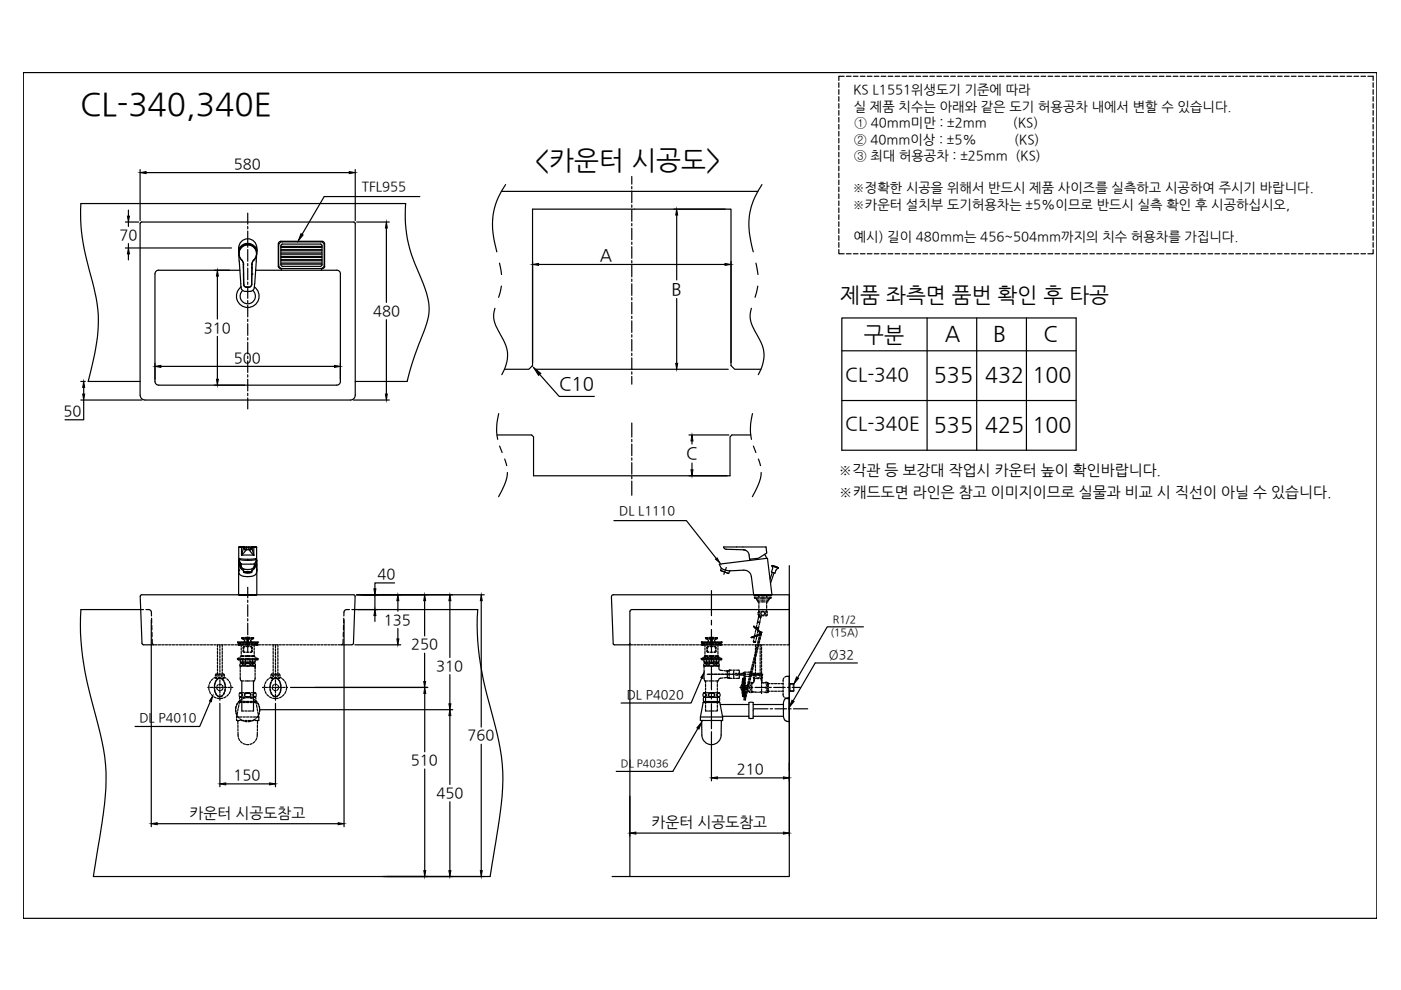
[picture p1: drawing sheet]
<svg xmlns="http://www.w3.org/2000/svg" width="297mm" height="210mm" viewBox="0 0 297 210" stroke-linecap="round" stroke-linejoin="round" font-family="sans-serif">
<!-- layer: CENTER -->
<path d="M150.8 125.2v5.3M150.8 131.5v1M150.8 133.5v4.9M150.8 139.4v1M150.8 141.3v5M150.8 147.2v1M150.8 149.2v5.3" fill="none" stroke="#000" stroke-width=".25"/>
<!-- layer: 6 -->
<g fill="none" stroke="#000" stroke-width=".25">
<path d="M46.1 136.7v.4M46.1 137.4v.5M46.1 138.1v.5M46.1 138.8v.5M46.1 139.6v.5M46.6 136.7v.6M46.6 137.6v.4M46.6 138.3v.5M46.6 139v.5M46.6 139.8v.5M47.1 136.7v.4M47.1 137.4v.5"/>
<path d="M47.1 138.1v.5M47.1 138.8v.5M47.1 139.6v.5M57.9 136.7v.4M57.9 137.4v.5M57.9 138.1v.5M57.9 138.8v.5M57.9 139.6v.5M58.4 136.7v.6M58.4 137.6v.4M58.4 138.3v.5M58.4 139v.5"/>
<path d="M58.4 139.8v.5M58.9 136.7v.4M58.9 137.4v.5M58.9 138.1v.5M58.9 138.8v.5M58.9 139.6v.5M160.2 136.7v.4M160.2 137.4v.5M160.2 138.1v.5M160.2 138.8v.5M160.2 139.6v.5M161.2 136.7v.4"/>
<path d="M161.2 137.4v.5M161.2 138.1v.5M161.2 138.8v.5M161.2 139.6v.5M161.5 136.7v.3M161.5 137.2v.5M161.5 138v.5M161.5 138.7v.5M161.5 139.4v.5M44.1 145.8h.3M44.3 145.9l.1 .5M44.3 145.2v.5"/>
<path d="M44.4 146.6l.2 .4M44.6 144.5l-.2 .4M44.6 145.8h.5M44.8 147.3l.4 .3M45.1 144l-.3 .3M45.3 147.7l.5 .3M45.3 145.8h.6M45.4 145.6l.1 .5M45.5 146.3l.1 .5M45.5 146.1l.1 .5M45.5 145.4v.5M45.5 144.9v.5"/>
<path d="M45.6 143.5l.2 .4h.4M45.7 143.6l-.4 .2M45.7 146.8l.2 .4M45.7 147l.3 .4M45.7 144.7l-.1 .4M45.7 143l.3 .3M45.8 144.3l-.2 .4M45.9 145.8l.2 .4M46 143.5l-.3 .2M46 148l.5 .1M46.1 147.4l.4 .3M46.1 145.8h.5"/>
<path d="M46.1 144l-.3 .4M46.1 140.3v.5M46.1 141.1v.4M46.1 141.8v.5M46.1 142.5v.4M46.2 147.6l.4 .1M46.3 145.2l-.3 .3M46.3 146.3l.4 .1M46.3 143.6l.5 .1M46.3 143.9h.6M46.4 143.8l-.4 .3M46.5 145.1l.5 .1"/>
<path d="M46.6 143l-.4 .4M46.6 143.7l.5 .2M46.6 140.5v.5M46.6 141.2v.5M46.6 142v.5M46.6 142.7v.5M46.6 143.5v.5M46.6 144.2v.5M46.6 144.9v.5M46.6 145.7v.5M46.6 146.4v.5M46.6 147.2v.4"/>
<path d="M46.6 147.9v.6M46.7 142.9h-.9l-.2 .4M46.8 143.1l.2 .2v.2M46.8 145.8h.5M46.9 142.9h.5l.2 .4M47.1 144l.3 .4M47.1 145.3l.2 .5M47.1 140.3v.5M47.1 141.1v.4M47.1 141.8v.5M47.1 142.5v.4M47.2 147.4l-.5 .3"/>
<path d="M47.2 143.5l.3 .2M47.2 148l-.5 .1M47.3 144.1l.2 .4M47.3 147.4l-.5 .3M47.3 146l-.3 .3M47.5 143l-.3 .3M47.5 144.7l.2 .4M47.5 146.8l-.2 .4M47.6 143.6l.3 .2M47.6 145.8h.5M47.6 143.5l-.2 .4h-.4M47.6 146.8l-.2 .5"/>
<path d="M47.6 144.7l.2 .5M47.7 145.4v.5M47.7 146.1l-.1 .5M47.8 145.4v.5M47.8 146.1l-.1 .5M47.9 147.7l-.4 .3M48.1 143.9l.4 .4M48.3 145.8h.5M48.4 147.2l-.3 .4M48.6 144.5l.2 .4M48.8 146.6l-.2 .4M48.9 145.2l.1 .4"/>
<path d="M49 145.9l-.1 .5M49.1 145.8h.3M55.7 145.8h.3M56.1 145.9v.5M56.1 145.2v.5M56.2 146.6l.2 .4M56.2 145.8h.5M56.4 144.5l-.2 .4M56.6 147.3l.3 .3M56.9 144l-.3 .3M57 145.8h.5M57.1 147.7l.5 .3"/>
<path d="M57.2 145.4v.5M57.2 146.1l.1 .5M57.3 146.1l.1 .5M57.3 145.4v.5M57.4 144.7l-.1 .5M57.4 146.8l.2 .5M57.4 143.5l.2 .4h.4M57.5 143.6l-.4 .2M57.5 146.8l.2 .4M57.5 144.7l-.1 .4M57.5 143l.3 .3M57.8 144.1l-.3 .4"/>
<path d="M57.8 147.4l.4 .3M57.8 143.5l-.3 .2M57.8 148l.5 .1M57.9 147.4l.4 .3M57.9 144l-.3 .4M57.9 140.3v.5M57.9 141.1v.4M57.9 141.8v.5M57.9 142.5v.4M58.1 145.2l-.3 .3M58.1 146.3l.4 .1M58.1 143.9h.6"/>
<path d="M58.1 142.9h-.5l-.2 .4M58.2 145.8h-.5l.2 .4M58.2 143.1l-.2 .2v.2M58.3 145.1l.4 .1M58.4 142.9h.8l.2 .4M58.4 143.7l-.4 .2M58.4 140.5v.5M58.4 141.2v.5M58.4 142v.5M58.4 142.7v.5M58.4 143.5v.5M58.4 144.2v.5"/>
<path d="M58.4 144.9v.5M58.4 145.7v.5M58.4 146.4v.5M58.4 147.2v.4M58.4 147.9v.6M58.4 145.8h.5M58.5 143l.3 .4M58.6 143.8l.4 .3M58.7 143.6l-.5 .1M58.9 147.6l-.5 .1M58.9 144l.3 .4M58.9 145.3l.2 .5"/>
<path d="M58.9 140.3v.5M58.9 141.1v.4M58.9 141.8v.5M58.9 142.5v.4M59 147.4l-.5 .3M59 148l-.5 .1M59 143.5l.3 .2M59 146l-.3 .3M59.2 145.8h.5M59.2 144.3l.2 .4M59.3 143l-.3 .3M59.3 147l-.3 .4"/>
<path d="M59.3 144.7l.2 .4M59.3 146.8l-.2 .4M59.4 143.6l.3 .2M59.4 143.5l-.2 .4h-.4M59.5 144.9l.1 .5M59.5 146.1l-.1 .5M59.5 145.4v.5M59.5 146.3l-.1 .5M59.6 145.6v.5M59.7 147.7l-.4 .3M59.9 143.9l.3 .4M59.9 145.8h.5"/>
<path d="M60.2 147.2l-.3 .4M60.4 144.5l.2 .4M60.6 146.6l-.2 .4M60.6 145.8h.4M60.7 145.2l.1 .4M60.8 145.9l-.1 .5M156.9 145.8h1.7M157.3 145.9v.5M157.3 145.1a1.1 1.1 0 0 0 0 1.3M157.3 145.1v.5M157.3 146.6l.1 .5M157.4 144.4l-.1 .5"/>
<path d="M157.4 147.4v.2M157.4 147.6h.1M157.4 147.6l.2 .1M157.5 143.9v.4M157.5 144.6v.5M157.5 145.3v.9M157.5 146.5v.4M157.5 147.2v.4M157.6 143.8v.5M157.6 144.5v.5M157.6 145.3v.9M157.6 146.5v.5"/>
<path d="M157.6 147.2v.5M157.6 147.7h.1M157.6 143.8l-.2 .1v.2M157.6 144.5h.3v.5h-.3zM157.6 145.2h.3v1.1M157.6 146.5h.3v.5h-.3zM157.6 147.6h.3M157.6 147.7h.3M157.6 147.4h.3M157.6 147.5h.3M157.6 147.2h.3M157.6 146.8h.3"/>
<path d="M157.6 146.9h.3M157.6 147.1h.3M157.6 147.3h.3M157.6 146.7h.3M157.6 144.8h.3M157.6 146.3h.3M157.6 146.4h.3M157.6 146.6h.3M157.6 145.8h.3M157.6 145.9h.3M157.6 146h.3M157.6 146.1h.3"/>
<path d="M157.6 146.2h.3M157.6 145.7h.3M157.6 145.4h.3M157.6 145.6h.3M157.6 145.5h.3M157.6 145.2h.3M157.6 145.1h.3M157.6 144.9h.3M157.6 144.7h.3M157.6 144.6h.3M157.6 144.5h.3M157.6 144.2h.3"/>
<path d="M157.6 144.1h.3M157.6 144h.3M157.6 144.4h.3M157.6 143.8h.3M157.6 143.9h.3M157.9 143.8h.1M157.9 147.7h.1M157.9 143.8l.1-.1v.6M157.9 143.8v.5h-.3v-.5M157.9 147.2v.5M157.9 145.3h-.3v.9M158 147.3v.5l-.4-.1"/>
<path d="M158 144.5v.5M158 145.3v1M158 146.5v.5M158 145.4h.4M158.4 146.1l.6 .7M158.4 145.9v.2h-.4M158.4 145.4v.2M158.9 144.7l.1 .4M158.9 145.6l.1 .4M159 144.7l-.6 .7M159 146.4l-.1 .4M159 145.4h.2l.1 .2"/>
<path d="M159.1 145.8h.5M159.2 144.7l.2 .1v.5M159.2 146.5l.1 .3M159.3 144.7l-.1 .3M159.3 145.8l-.2 .4M159.4 145.5v.5M159.4 146.2v.5M159.4 146.6h.1M159.4 144.9h.1M159.4 144.8h.1M159.5 146.7h.1M159.6 144.8h-.1"/>
<path d="M159.7 143.5l.2 .4M159.8 143l.2 .3M159.9 143.9l-.1 .7-.3 .2M159.9 144.2v.2M159.9 143.9h.3M159.9 143.9v.3M160 143.5l-.2 .2M160.1 145.8h2.4M160.2 140.3v.5M160.2 141.1v.4M160.2 141.8v.5M160.2 142.5v.4"/>
<path d="M160.4 142.9h-.5l-.2 .4M160.4 143.9h.5M160.5 143.1l-.2 .4M160.6 146.8l-1.2-.1-.2 .2M160.6 142.9h.9l.1 .4M160.7 143l.4 .4M161 143.6l-.5 .1M161.2 143.9h.3M161.2 140.3v.5M161.2 141.1v.4M161.2 141.8v.5M161.2 142.5v.4"/>
<path d="M161.3 143.5l.3 .2M161.4 143.9v.3M161.5 140.2v.5M161.5 140.9v.5M161.5 141.6v.5M161.5 142.4v.5M161.5 143.1v.5M161.5 143.8v.5M161.5 144.6v.5M161.5 145.3v.5M161.5 146.1v.5M161.5 146.8v.2"/>
<path d="M161.5 143.9v.7l.3 .2a.63 .63 0 0 1 1.1 .2v.6M161.5 144.2v.2M161.6 143l-.3 .3M161.6 146.7l-.8 .1M161.6 143.5l-.1 .4M162.4 144.7l.1 .4M162.4 145.6l.1 .4M162.5 146.4l-.1 .5M162.5 145.4h.2l.1 .2M162.7 146.3l.1 .5M162.8 144.7l-.1 .4M162.8 145.8l-.2 .4"/>
<path d="M162.9 146.7l-.3 .2-.7-.2M162.9 145.9v.8v-.1h.3M162.9 144.9h.3M163 145.8h.5M163.5 144.9h.5M163.5 146.6h.5M164 145.8h2.5M164.2 144.9h.5M164.2 146.6h.5M164.9 144.9h.5M164.9 146.6h.5M165.7 144.9h.3"/>
<path d="M165.7 146.6h.3M166 147l.2 .8M166 144.8v.5M166 145.5v.5M166 146.2v.5M166.2 143.7l-.2 .8M166.4 147.9l1 .2M167 145.8h.5M167.4 143.4h-.7l-.3 .2M167.4 143.5v4.8M167.5 144.9v1.7M167.9 145.8h1.8"/>
<path d="M168.3 145l-.9-.1 .9 .1v1.5l-.9 .1 .9-.1"/>
</g>
<!-- layer: 7 -->
<g fill="none" stroke="#000" stroke-width=".25">
<path d="M52.5 136.7h.1M149.2 139.5h.4M149.9 139.5h.5M150.6 139.5h.5M151.3 139.5h.5M152.1 139.5h.3M159.8 135.7v.4h.4l-.5-.1M159.8 132.8l.2 .3zM159.8 132.8l.5 .3M159.9 139.4l-.1 .5M159.9 135.1l-.6 .1 .3-.2-.3 .2M159.9 135l-.1 .5"/>
<path d="M160 133l.4 .5M160.1 138.7l-.2 .4M160.1 134.9l.5-.1zM160.1 139.3l-.1 .5M160.1 134.3l-.1 .5M160.2 134.8l-.6 .2 .6-.2M160.2 139.5l-.1 .4M160.2 138l-.1 .5M160.2 135.8v.3M160.2 133.6l-.1 .5M160.3 138.6l-.1 .5M160.3 126.8l.4 .5v.3h.4"/>
<path d="M160.3 133.4l.1-.3h.4v.3M160.3 126.6h-.3v.2h.9M160.4 138.7l-.1 .5M160.4 137.2l-.1 .5M160.4 135.1l-.1 .5M160.4 133v.1M160.4 133.3l.4 .3zM160.4 133.3h.1M160.4 137.9l-.1 .5M160.5 132.6l-.1 .4 .4 .1 .1-.4M160.5 132.3l.1-.4 .5 .1-.1 .4M160.5 134.8h.1"/>
<path d="M160.5 138l-.1 .5M160.6 127.2h.4M160.6 134.4l-.1 .5 .5-.2M160.6 136.5l-.1 .5M160.6 126.6h.5M160.6 137.2l-.1 .4M160.6 133.6l.4 .4M160.6 133.7l.5 .4M160.6 131.9h.1M160.7 133.7l-.1 .5M160.7 137.3l-.1 .5M160.7 133.6h.1"/>
<path d="M160.7 130.2l.2 .4M160.7 135.8l-.1 .5M160.7 133.5l.6 .5M160.8 136.5l-.1 .4M160.8 133.1h.1M160.9 129.7a.4 .4 0 0 1 .2 .4 .4 .4 0 0 1-.2 .4M160.9 129.6l-.2 .4M160.9 126.2v.4M160.9 127.6v.5M160.9 128.4v.5M160.9 129.1v.5M160.9 129.6h.3"/>
<path d="M160.9 130.6h.3M160.9 136.6l-.1 .5M160.9 130.5v.2l.4 .1M160.9 130.7v.1M160.9 135.1l-.1 .5M161 135.7l-.2 .5M161 134.5l-.6 .2M161 134.5v.1M161 134.5h.1M161 134h.1M161 132h.1M161.1 135.9l-.1 .5"/>
<path d="M161.1 134.1v.1M161.1 134v.1M161.1 134.2h.1M161.1 134.2l-.1 .3M161.1 134.5l-.1 .4M161.1 134h.1M161.1 134l.1 .2M161.1 134l.3 .1M161.1 134.2l-.1 .2 .1 .1M161.1 126.8h1.2M161.1 135l-.1 .5M161.2 134.2l-.1 .3"/>
<path d="M161.2 134.2h.2M161.2 131.3l.1-.4-.5-.1-.2 1.1 .5 .1 .1-.4M161.2 135.2l-.1 .4M161.3 127.2h.9M161.3 134.2v.1M161.3 130.8v.1M161.3 127.6h.8M161.3 134.3l-.1 .5M161.3 126.6h.8M161.4 134.2v.4l-.1-.3M161.4 134.5v-.3v.3M161.4 134.5h.1"/>
<path d="M161.4 130.6l-.1 .2M161.4 134.1h.1M161.4 134.1v.1M161.4 134.5l-.1 .4M161.4 129.6h.6M161.4 134.2h.1M161.5 130.6h.5M162.3 129.6h.2M162.4 126.6h.5M162.4 127.2h.5M162.5 129.6l.2 .3M162.5 126.2v.4"/>
<path d="M162.5 127.6v.5M162.5 128.4v.5M162.5 129.1v.5M162.6 129.7a.39 .39 0 0 0-.3 .4 .39 .39 0 0 0 .3 .4M162.7 130.2l-.2 .4h-.3M162.9 127.2l-.1 .4h-.4M163.1 126.6h.4v.2h-.9M163.2 126.8l-.3 .4M157.8 148l-.1 .4M158 147.3l-.2 .4M158 147.9l-.1 .5M158.1 148.1l-.1 .4"/>
<path d="M158.1 146.6l-.1 .4M158.2 147.2l-.1 .5M158.3 147.3l-.1 .5M158.3 145.8l-.1 .5M158.4 146.5l-.2 .5M158.5 146.6l-.2 .5M158.5 145.1l-.1 .5M158.5 145.8l-.1 .5M158.6 145.9l-.1 .5M158.7 144.4l-.2 .5M158.7 145.1l-.1 .4M158.8 145.2l-.1 .5"/>
<path d="M158.8 143.7l-.1 .5M158.9 144.3l-.1 .5M159 144.5l-.1 .4M159 143l-.1 .4M159.1 143.6l-.2 .5M159.2 143.8l-.2 .4M159.2 142.3l-.1 .4M159.2 142.9l-.1 .5M159.3 143l-.1 .5M159.4 141.5l-.2 .5M159.4 142.2l-.1 .5M159.5 142.3l-.1 .5"/>
<path d="M159.5 140.8l-.1 .5M159.6 141.5l-.1 .5M159.7 141.6l-.1 .5M159.7 140.1l-.1 .5M159.7 140.8l-.1 .4M159.8 140.9l-.1 .5M159.9 140l-.1 .5M160 140.2l-.1 .5M167.4 143.2v20.2"/>
<circle cx="161.7" cy="130.1" r=".39"/>
</g>
<!-- layer: 3 -->
<g fill="none" stroke="#000" stroke-width=".25">
<path d="M177.8 17.5v1M177.8 19v1M179 16.2h-1.2v.9M179.5 16.2h1M180.9 16.2h1M182.4 16.2h1M183.9 16.2h1M185.4 16.2h.9M186.8 16.2h1M188.3 16.2h1M189.8 16.2h1M191.2 16.2h1"/>
<path d="M192.7 16.2h1M194.2 16.2h1M195.7 16.2h1M197.2 16.2h.9M198.6 16.2h1M200.1 16.2h1M201.6 16.2h1M203.1 16.2h.9M204.5 16.2h1M206 16.2h1M207.5 16.2h1M208.9 16.2h1"/>
<path d="M210.4 16.2h1M211.9 16.2h1M213.4 16.2h.9M214.8 16.2h1M216.3 16.2h1M217.8 16.2h1M219.3 16.2h.9M220.7 16.2h1M222.2 16.2h1M223.7 16.2h1M225.2 16.2h1M226.6 16.2h1"/>
<path d="M228.1 16.2h1M229.6 16.2h1M231.1 16.2h.9M232.5 16.2h1M234 16.2h1M235.5 16.2h1M236.9 16.2h1M238.4 16.2h1M239.9 16.2h1M241.4 16.2h1M242.9 16.2h.9M244.3 16.2h1"/>
<path d="M245.8 16.2h1M247.3 16.2h.9M248.7 16.2h1M250.2 16.2h1M251.7 16.2h1M253.2 16.2h1M254.6 16.2h1M256.1 16.2h1M257.6 16.2h1M259.1 16.2h.9M260.5 16.2h1M262 16.2h1"/>
<path d="M263.5 16.2h1M265 16.2h.9M266.4 16.2h1M267.9 16.2h1M269.4 16.2h1M270.9 16.2h.9M272.3 16.2h1M273.8 16.2h1M275.3 16.2h1M276.8 16.2h.9M278.2 16.2h1M279.7 16.2h1"/>
<path d="M281.2 16.2h1M282.6 16.2h1M284.1 16.2h1M285.6 16.2h1M287.1 16.2h.9M288.6 16.2h.9M290 16.2h1.1v.9M291.1 17.5v1M291.1 19v1M29.7 36v10.8M31 36.6h43M75.3 36v10.8"/>
<path d="M107.2 39.1a14.9 14.9 0 0 0-2 13.7l.1 .6M161.6 39.1a14.6 14.6 0 0 0-2.3 12.8l.4 1.5M177.8 20.5v1M177.8 22v.9M177.8 23.4v1M177.8 24.9v1M177.8 26.4v1M177.8 27.9v1M177.8 29.3v1M177.8 30.8v1M177.8 32.3v1M177.8 33.8v.9"/>
<path d="M177.8 35.2v1M177.8 36.7v1M177.8 38.2v1M177.8 39.6v1M291.1 20.5v1M291.1 22v.9M291.1 23.4v1M291.1 24.9v1M291.1 26.4v1M291.1 27.9v1M291.1 29.3v1M291.1 30.8v1"/>
<path d="M291.1 32.3v1M291.1 33.8v.9M291.1 35.2v1M291.1 36.7v1M291.1 38.2v1M291.1 39.6v1M29.7 47.4v36.4M30 47.1h45.2l.1 .3v36.4a1.03 1.03 0 0 1-1 1M30 47.1l-.3 .3M50.8 57.3h-17.1a.79 .79 0 0 0-.8 .8v22.8a.79 .79 0 0 0 .7 .8h37.8a.79 .79 0 0 0 .8-.8M54.2 57.3h17.2a.79 .79 0 0 1 .8 .8M59 51.7v4.8l.2 .3 .4 .2v.3"/>
<path d="M59.5 51.2h8.8l.4 .2 .1 .3M59.6 51.2l-.5 .2-.1 .3M68.2 57.2v.1M68.8 51.7v4.8M68.8 56.5l-.6 .6M72.2 58.1v22.8M105.9 55.8l.4 2.4M106.3 40.6h54.4M114.2 56.1h39.5M155 55.4v21.5M160.3 55.8l.4 2.4M177.8 52.9v.9h1.2"/>
<path d="M177.8 41.1v1M177.8 42.6v1M177.8 44.1v1M177.8 45.6v.9M177.8 47v1M177.8 48.5v1M177.8 50v.9M177.8 51.4v1M179.5 53.8h1M180.9 53.8h1M182.4 53.8h1M183.9 53.8h1"/>
<path d="M185.4 53.8h.9M186.8 53.8h1M188.3 53.8h1M189.8 53.8h1M191.2 53.8h1M192.7 53.8h1M194.2 53.8h1M195.7 53.8h1M197.2 53.8h.9M198.6 53.8h1M200.1 53.8h1M201.6 53.8h1"/>
<path d="M203.1 53.8h.9M204.5 53.8h1M206 53.8h1M207.5 53.8h1M208.9 53.8h1M210.4 53.8h1M211.9 53.8h1M213.4 53.8h.9M214.8 53.8h1M216.3 53.8h1M217.8 53.8h1M219.3 53.8h.9"/>
<path d="M220.7 53.8h1M222.2 53.8h1M223.7 53.8h1M225.2 53.8h1M226.6 53.8h1M228.1 53.8h1M229.6 53.8h1M231.1 53.8h.9M232.5 53.8h1M234 53.8h1M235.5 53.8h1M236.9 53.8h1"/>
<path d="M238.4 53.8h1M239.9 53.8h1M241.4 53.8h1M242.9 53.8h.9M244.3 53.8h1M245.8 53.8h1M247.3 53.8h.9M248.7 53.8h1M250.2 53.8h1M251.7 53.8h1M253.2 53.8h1M254.6 53.8h1"/>
<path d="M256.1 53.8h1M257.6 53.8h1M259.1 53.8h.9M260.5 53.8h1M262 53.8h1M263.5 53.8h1M265 53.8h.9M266.4 53.8h1M267.9 53.8h1M269.4 53.8h1M270.9 53.8h.9M272.3 53.8h1"/>
<path d="M273.8 53.8h1M275.3 53.8h1M276.8 53.8h.9M278.2 53.8h1M279.7 53.8h1M281.2 53.8h1M282.6 53.8h1M284.1 53.8h1M285.6 53.8h1M287.1 53.8h.9M288.6 53.8h.9M291.1 52.9v.9h-1.1"/>
<path d="M291.1 41.1v1M291.1 42.6v1M291.1 44.1v1M291.1 45.6v.9M291.1 47v1M291.1 48.5v1M291.1 50v.9M291.1 51.4v1M34.1 77.7h36.8M51.1 60.9a2.4 2.4 0 0 0-.4 3.5 2.4 2.4 0 0 0 3.6 0 2.4 2.4 0 0 0-.3-3.5M51.5 61.6a1.62 1.62 0 0 0-.1 2.3 1.62 1.62 0 0 0 2.3 0 1.62 1.62 0 0 0-.1-2.3M104.9 65.4a5.3 5.3 0 0 0 .8 4.7 9.9 9.9 0 0 1 1.9 5.1 8.7 8.7 0 0 1-1.2 4.2"/>
<path d="M106.3 60.7l-.6 2.3M107 78.3h5.1l.8-.8v-33.2h42.1v33.2l.8 .8h5.5M114.4 79.4l4.2 4.7h7.4M159.3 65.4a5.4 5.4 0 0 0 .7 4.7 9.1 9.1 0 0 1 2 5.7l-.5 2.1-.7 1.5M160.7 60.7l-.6 2.3M29.7 83.8a1.03 1.03 0 0 0 1.1 1h43.5M105.4 92.2h7.3l.4 .4v8.3h41.7v-8.3l.4-.4h4M105.7 87.7a12.1 12.1 0 0 0-.2 5.5M105.9 94.6l.6 1.3M107 97.3l.4 1.4M159.5 87.7a12.1 12.1 0 0 0-.2 5.5M159.7 94.6l.6 1.3"/>
<path d="M160.8 97.3l.4 1.4M107.6 100.2a10.6 10.6 0 0 1-1.9 5.1M161.4 100.2a10.6 10.6 0 0 1-1.9 5.1M30.1 136.4l-.4-10 .4-.3h45l.2 .3-.4 10M30.1 136.4l.3 .3M32.1 136.7h.5M32.1 131.4v43.9M32.8 136.7h.5M33.6 136.7h.5M34.3 136.7h.5M35 136.7h.5M35.8 136.7h.5"/>
<path d="M36.5 136.7h.5M37.3 136.7h.4M38 136.7h.5M38.7 136.7h.5M39.5 136.7h.4M40.2 136.7h.5M40.9 136.7h.5M41.7 136.7h.5M42.4 136.7h.5M43.1 136.7h.6M43.9 136.7h.5M44.6 136.7h.5"/>
<path d="M45.4 136.7h.5M46.1 136.7h.5M46.8 136.7h.5M47.6 136.7h.5M48.3 136.7h.5M49.1 136.7h.4M49.8 136.7h.5M50.3 139.7h.3M50.3 139.7h.6M50.4 136.2l.2 .1M50.4 136.2h.6M50.5 139.8h.1"/>
<path d="M50.5 139.8l.7 .1M50.5 139.7v.1M50.5 136.4h.1M50.5 136.4l.5 .1M50.5 136.8h.1M50.5 136.3h.1M50.5 136.3h.8M50.5 136.8h.5M50.5 136.3v.1M50.5 136.7v.1M50.5 136.7h.5M50.6 136.6h.1"/>
<path d="M50.6 136.6l-.1 .1M50.6 136.6h.4M50.6 139.5l-.3 .2M50.8 136.6h.1M50.8 136.5v.1M50.9 139.7h.8M50.9 139.9v.5M51.1 138.9l.1 .3M51.1 136.8v.3M51.1 137.4v.5M51.1 138.1v.5M51.1 138.9v.3"/>
<path d="M51.1 139.2l-.3 .2M51.1 139h.6M51.1 139.2h.6M51.2 139.7h.5M51.2 136.2h.5M51.3 135.3h.5M51.3 136.7h.5M51.3 136.8h.5M51.3 136.6h.5M51.3 136.5h.5M51.5 136.3h.5M51.5 137.8l.1 .4 .4 .1"/>
<path d="M51.7 137.8v.4l.2 .1M51.7 136.1l-1.3 .1M51.8 135.2l-.6 .1 .1 .1h.5M51.8 135.5h-.3l.4 .4-.2 .2M51.9 137.1l-.2 .1v.4M51.9 139.7h.5M51.9 139.7h1.2M52 139h1.1M52 139.2h1.1M52 136.2h1.1M52 136.1h1.1M52 139.9h-.5v.5"/>
<path d="M52 137.1h-.4l-.1 .5M52 135.3h1M52 136.7h1M52 136.8h1M52 139.9v.5h1M52 135.1h1M52 135.4h1M52 136.6h1M52 136.5h1M52.1 135.5h.3M52.2 139.9h.6M52.2 136.3h.6"/>
<path d="M52.2 138.3h.6M52.2 137.1h.6M52.4 135.5h.2M52.4 135.5v.6M52.5 135.5l-.1 .5M52.5 135.5l.1 .5M52.6 136h-.2l.1 .1M52.6 136v.1M52.6 139.7h.5M52.6 135.5v.6M52.9 135.5h-.3M53 139.9v.5h.6"/>
<path d="M53 136.3h.5M53 137.1h.4l.1 .5M53.1 139.9h.5v.5h.2h.3v-.5M53.2 137.1l.1 .1v.4M53.2 135.5h.3l-.4 .4 .2 .2 1.3 .1M53.2 135.2l.6 .1-.1 .1h-.5M53.2 136.6h.5M53.2 136.5h.5M53.3 135.3h.5M53.3 136.8h.4M53.3 136.7h.5M53.3 139h.6"/>
<path d="M53.3 139.2h.6M53.3 136.2h.5M53.3 137.8v.4l-.1 .1M53.3 139.7h.5M53.4 139.7h.8M53.5 137.8l-.1 .4-.4 .1M53.7 136.3h.8M53.8 139.9h.7M53.9 138.9l-.1 .3M53.9 136.8v.3M53.9 137.4v.5M53.9 138.1v.5"/>
<path d="M53.9 138.9v.3M53.9 139.2l.3 .2M54 136.6l.5 .1M54 136.8h.5M54 136.5h.5M54 136.7h.5M54.1 136.2h.5M54.1 139.7h.6M54.2 136.5h.1M54.2 136.5v.1M54.4 139.5l.3 .2M54.5 136.5h.1"/>
<path d="M54.5 136.8h.1M54.5 136.3h.1M54.5 139.9h.1M54.5 136.3v.2M54.5 136.7v.1M54.5 139.7v.2M54.6 136.1h.1M54.6 136.2l-.1 .1M54.7 139.7h-.3M54.7 136.7h.5M55.5 136.7h.5M56.2 136.7h.5"/>
<path d="M57 136.7h.5M57.7 136.7h.5M58.4 136.7h.5M59.2 136.7h.5M59.9 136.7h.5M60.6 136.7h.5M61.4 136.7h.5M62.1 136.7h.5M62.9 136.7h.4M63.6 136.7h.5M64.3 136.7h.5M65.1 136.7h.5"/>
<path d="M65.8 136.7h.5M66.5 136.7h.5M67.3 136.7h.5M68 136.7h.5M68.8 136.7h.4M69.5 136.7h.5M70.2 136.7h.5M71 136.7h.4M71.7 136.7h.5M72.4 136.7h.5M72.9 131.4v43.9M74.9 136.4l-.3 .3"/>
<path d="M129.6 126.5l.4 10 .3 .2h3.1M129.7 126.5l.1-.3 .2-.1h37.4v10.6h-.6M133.5 136.7h.6M133.6 136.5l-.3 .2M134.4 136.7h.5M135.1 136.7h.5M135.8 136.7h.5M136.6 136.7h.5M137.3 136.7h.5M138.1 136.7h.4M138.8 136.7h.5M139.5 136.7h.5"/>
<path d="M140.3 136.7h.4M141 136.7h.5M141.7 136.7h.5M142.5 136.7h.5M143.2 136.7h.5M143.9 136.7h.5M144.7 136.7h.5M145.4 136.7h.5M146.2 136.7h.4M146.9 136.7h.5M147.6 136.7h.5M148.4 136.7h.5"/>
<path d="M148.7 139.7h.3M148.7 139.7h.6M148.7 136.2h.6M148.7 136.2l.2 .1M148.7 136.1h.1M148.7 136.1v.1M148.8 139.8h.1M148.8 139.7l.1 .2h.4M148.9 136.8h.1M148.9 136.4h.1M148.9 136.4l.5 .1M148.9 136.8h.5"/>
<path d="M148.9 136.3h.1M148.9 136.3v.1M148.9 136.3h.7M148.9 136.6h.1M148.9 136.6v.2M148.9 136.6h.5M149 139.5l-.3 .2M149.1 136.7h.5M149.1 136.5v.1M149.2 139.7h.8M149.3 139.9v.5h.5M149.3 139.9h.3"/>
<path d="M149.5 138.9v.3M149.5 136.8v.3M149.5 137.4v.5M149.5 138.1v.5M149.5 139h.5M149.5 139.2h.5M149.5 139.2l-.3 .2M149.5 139.7h.5M149.5 136.2h.5M149.6 135.3h.5M149.6 136.8h.5M149.6 135.2h.1"/>
<path d="M149.6 135.2l.1 .2h.4M149.6 136.6h.5M149.6 136.5h.5M149.8 136.3h.6M149.8 136.7h.5M149.9 137.8v.4l.4 .1M150 137.8v.4l.2 .1M150.1 135.2h-.5M150.2 135.5h-.3l.3 .4-.2 .2h-1.3M150.2 137.1l-.2 .1v.4M150.2 139.7h.5M150.2 139.7h1.2"/>
<path d="M150.3 136.2h1.1M150.3 139.9h-.5v.5M150.3 139h1.1M150.3 139.2h1.1M150.3 136.1h1.1M150.3 137.1h-.3l-.1 .5M150.3 135.3h1M150.4 136.8h.9M150.4 136.6h.9M150.4 136.5h.9M150.4 139.9v.5h.9M150.4 135.4h.9"/>
<path d="M150.4 135.1h.9M150.4 135.5h.3M150.5 139.9h.7M150.6 136.3h.5M150.6 138.3h.5M150.6 137.1h.5M150.6 136.7h.5M150.7 135.5h.3M150.7 135.5v.6M150.8 136.1v-.1h.1v.1M150.8 135.5v.5M150.9 135.5v.5"/>
<path d="M151 139.7h.5M151 135.5v.6M151.3 135.5h-.3M151.3 136.7h.5M151.3 139.9v.5h.6M151.3 137.1h.5v.5M151.3 136.3h.5M151.4 139.9h.5M151.5 137.1l.2 .2v.3M151.5 135.5h.3l-.3 .3 .2 .3h1.3M151.6 135.2l.5 .1-.1 .1h-.4M151.6 136.8h.5"/>
<path d="M151.6 136.6h.5M151.6 136.5h.5M151.6 135.3h.5M151.7 139h.5M151.7 139.2h.5M151.7 136.2h.5M151.7 137.8l-.1 .4-.1 .1M151.7 139.7h.5M151.7 139.7h.8M151.8 137.8v.4l-.5 .1M151.9 139.9v.5M152 136.7h.5"/>
<path d="M152.1 136.3h.7M152.1 139.9h.3M152.2 138.9v.3M152.2 136.8v.3M152.2 137.4v.5M152.2 138.1v.5M152.2 139.2l.3 .2M152.3 136.6l.5 .1M152.3 136.8h.5M152.4 136.2h.6M152.4 139.9v.5h-.2M152.4 139.7h.6"/>
<path d="M152.5 136.5v.1M152.7 139.5l.3 .2M152.8 136.7h.5M152.8 139.9h.1M152.8 136.3h.1M152.8 136.7h.1M152.8 136.3v.2h-.5M152.8 136.8h.1M152.8 136.7v.1M152.9 139.7v.2h-.5M153 136.1h.1M153 136.1v.1"/>
<path d="M153 136.2l-.2 .1M153 139.7h-.3M153.5 136.7h.5M154.3 136.7h.5M155 136.7h.5M155.7 136.7h.5M156.5 136.7h.5M157.2 136.7h.5M158 136.7h.4M158.7 136.7h.5M159.4 136.7h.5M160.2 136.7h.4"/>
<path d="M160.9 136.7h.5M161.6 136.7h.5M162.4 136.7h.5M163.1 136.7h.5M163.8 136.7h.5M164.6 136.7h.5M165.3 136.7h.5M166.1 136.7h.4M167.4 129.2h-33.4l-.4 .2-.1 56.4M50.9 143.4l.2 1h.6M50.9 142v.5M50.9 142.7v.5"/>
<path d="M51.1 140.4v.3h.6M51.3 141.2l-.4 .1v.4M51.3 144.4v6.3h.4M51.4 141.1h.6M51.4 140.8v.3M51.5 140.4h-.6h.8M51.5 140.4h.5M51.5 141.2h.5M51.9 150.7h.5M51.9 144.4h1.2M51.9 140.4h1.2M52 140.7h1.1"/>
<path d="M52 140.8l-.8-.1-.3 .1 .1 .4 .4-.1M52 141.1l.5 .1M52.2 141.2h.9M52.5 140.7l-.5 .1v.3M52.5 140.7l.5 .1M52.6 150.7h.5M53 141.1l-.5 .1M53.3 141.2h.7l.1 .5M53.3 140.7h.6M53.3 140.4h.6M53.6 140.8l.2-.1 .4 .1-.2 .4-.4-.1M53.6 140.8h-.6v.3h.6"/>
<path d="M53.6 140.8v.3M53.7 144.4v6.3h-.3M53.9 140.4v.3M54.1 143.4l-.2 1h-.6M54.1 142v.5M54.1 142.7v.5M54.1 140.4h-.2M149.3 140.4h.7M149.3 143.4l.1 1h.6M149.3 142v.5M149.3 142.7v.5M149.5 140.4v.3h.5"/>
<path d="M149.6 150.3v.4h.4M149.6 144.4v.5M149.6 145.1v.5M149.6 145.8v.5M149.6 146.6v.5M149.6 147.3v.5M149.6 148v.5M149.6 148.8v.5M149.6 149.5v.5M149.6 141.2l-.3 .1v.4M149.7 140.8l-.2-.1-.3 .1 .1 .4 .4-.1M149.7 141.1h.6"/>
<path d="M149.7 140.8h.6M149.7 140.8v.3M149.8 140.4h.6M149.8 141.2h.6M150 143h.5M150.2 150.7h.5M150.3 140.7h1.1M150.3 144.4h1.1M150.3 140.4h1.1M150.3 141.1l.5 .1M150.6 141.2h.8M150.7 143h.6"/>
<path d="M150.8 140.7l-.5 .1v.3M150.8 155.1v10.5M150.9 140.7l.5 .1M151 150.7h.5M151.4 140.8v.3h.5v-.3M151.4 141.1l-.5 .1M151.4 140.8h.5M151.4 143h.6M151.6 141.2h.8l.1 .7 .8 .3M151.7 140.4h.5M151.9 140.4h.5M151.9 140.8l.3-.1 .3 .1-.1 .4-.5-.1"/>
<path d="M152.1 150.3v.4h-.4M152.1 144.4v.5M152.1 145.1v.5M152.1 145.8v.5M152.1 146.6v.5M152.1 147.3v.5M152.1 148v.5M152.1 148.8v.5M152.1 149.5v.5M152.2 143h.5M152.2 141.2h.1M152.2 140.4v.3h-.5"/>
<path d="M152.9 143h.6M153.3 143.7l-.8 .2-.2 .5h-.6M153.5 142.2h.8M153.6 143h.6M154.2 143.1v.6h.4M154.3 143.7h-.8M154.3 143.7h.3M154.3 142.2h.3M154.4 143h.6M154.6 143.8h.1M154.6 143.8h.6M154.6 142.2v.3"/>
<path d="M154.6 142.7v.5M154.6 143.5v.3M154.6 142.2h-.4v.6M154.7 142.1h.1M154.7 142.1l-.1 .1M154.7 142.1h.5M155.1 143h.8M155.4 143.8h.5M155.4 142.1h.5M155.6 142.3v.5M155.6 143.1v.5M155.9 142.8h.3"/>
<path d="M156 143.2h.5M156.1 142.1l.6 .1v.9M156.2 143h.5M156.5 142.8h.5M156.7 143.2h.5M156.7 143.3v.5h-.6M156.9 143h.5M157.2 142.8h.8M157.5 143.2h.5M157.6 143.2l.1 .2h.6M157.7 143h.5M157.8 142.8l.2 .1-.2 .3"/>
<path d="M158.2 142.5l-.5 .1-.1 .2M158.4 143h.5M158.5 142.5h.6l.3 .3M159.1 142.8h.4M159.1 143.2h.4M159.1 143h.5M159.2 142.8l-.2 .2 .2 .2M159.4 143.2l-.3 .2h-.6M159.7 142.8v.4zM159.7 142.8h.1M159.8 142.8h.4M159.8 143.2h.4"/>
<path d="M159.9 143h.5M160.5 142.8h.4M160.5 143.2h.4M160.6 143h.5M161.3 143h.4M33.3 174.6h38.4M134.8 176.6h31.3M152.1 164.9h14M167.4 161.8v15.5"/>
</g>
<!-- layer: 4 -->
<g fill="none" stroke="#000" stroke-width=".25">
<path d="M50 150.5v.4M50 150.5v.5M50.1 149.7l-.1 .5M50.1 151.2l.2 .4-.2-.4M50.4 151.8l.3 .4M50.4 149.1l-.2 .4 .2-.4M50.7 147.5l.2 .3h.3M50.8 146.9a.43 .43 0 0 1 .6 .5 .43 .43 0 0 1-.6 .4M50.8 152.4l.9 .5M51.3 148.2l-.8 .7 .3-.3M51.5 147.8h.5M51.8 146.9h-.9l-.2 .3"/>
<path d="M51.9 147.2l-.1 .1a.69 .69 0 0 0 .7 .5 .69 .69 0 0 0 .7-.6M51.9 153h.5M51.9 147.2l.6-.2zM52 146.9h1M52 148l-.5 .1M52.2 147.8h.6M52.3 147.9h.5M52.5 147l.7 .2zM53 148l.5 .1M53.1 147.8h.5M53.1 153h-.5M53.3 146.9h.8l.2 .3"/>
<path d="M53.7 148.2l.8 .7-.3-.3M54.2 152.4l-.9 .5M54.2 146.9a.43 .43 0 0 0-.6 .5 .43 .43 0 0 0 .6 .4M54.3 147.5l-.2 .3h-.3M54.6 149.1l.3 .4-.2-.4M54.7 151.8l-.3 .4M55 151.2l-.2 .4 .2-.4M55 149.7v.5M55.1 150.5l-.1 .4 .1-.4M149.2 146.9l.1 .1M149.2 146.9h3.3l.2 .5-.2 .4h-3.3M149.3 146.9l-.3 .5 .3 .4"/>
<path d="M149.3 147a.39 .39 0 0 1 .4 .5M149.7 147.5l-.5 .3M150.6 147.7h.5M150.6 147.7a.41 .41 0 0 1-.4-.5 .41 .41 0 0 1 .7-.2 .41 .41 0 0 1 .5 .1 .41 .41 0 0 1-.2 .6h-.1M152 147.5l.5 .3M152.4 147a.39 .39 0 0 0-.4 .5M152.5 146.9l-.1 .1M152.7 149.4h6.1M153.2 151.9h5.6M159.8 150.3h3M163.3 150.3h.5M164.3 150.3h2.5"/>
<path d="M166.1 151.8l.3 .8 .3 .3M166.7 152.9l.7 .1M167.2 150.3h.5M167.4 148.1v2.5M167.4 147.9a1.1 1.1 0 0 0-1.3 1.2v2.7M168.2 150.3h3"/>
</g>
<!-- layer: 1 -->
<g fill="none" stroke="#000" stroke-width=".25">
<path d="M133.9 37.4v1.7M133.9 39.5v.5M26.6 47.1h2.8M26.6 52.6h22.5M27.2 44.6v1.2M27.2 47.1v.9M27.2 51.6v1M27.2 53.8v1.3M45.5 57.3h3.2M46.1 58.5v9.1M50.6 53.5v.3M51.2 55.1v.1"/>
<path d="M51.2 55.1a1.85 1.85 0 0 1 0-2.6 1.85 1.85 0 0 1 2.7 0 1.85 1.85 0 0 1-.1 2.6M51.3 55.1l.4 .9M51.6 56v.8M51.6 58.1l.1 2.2M51.6 56l.1 2.1M51.6 56h.1M51.7 58.1v2.2a.58 .58 0 0 0 .6 .6M52.3 51.8h.5M52.3 51.7a1.81 1.81 0 0 0-1.7 1.8M52.5 45.2v2.3M52.5 48v.5M52.5 49v2.5"/>
<path d="M52.5 51.9v.5M52.5 52.9v2.5M52.5 55.9v.5M52.5 56.9v2.4M52.5 59.8v.5M52.8 51.7a1.81 1.81 0 0 1 1.6 1.8M53.4 58.1l-.1 2.3-.1 .3-.4 .2M53.4 56v.8M53.4 56h.1M53.4 58.1h.1M53.4 58.1v2.2M53.4 56.8v1.3z"/>
<path d="M53.8 55.1l-.4 .9M53.8 55.1v.1M53.8 55.2l-.4 .8M53.8 55.1a1.91 1.91 0 0 0 0-2.7 1.91 1.91 0 0 0-2.8 .2 1.91 1.91 0 0 0 .4 2.7l.2 .7M54.4 53.5v.3M75.6 47.1h6.9M81.9 48.3v15.8M89 41.7h-20.3l-4.7 8M133.9 40.5v2.5M133.9 43.5v.5M133.9 44.5v2.4M133.9 47.4v.5"/>
<path d="M133.9 48.4v2.4M133.9 51.3v.5M133.9 52.3v2.5M133.9 55.3v.5M133.9 56.2v2.5M133.9 59.2v.5M142.9 44.3h10.9M143.5 45.6v13.8M46.1 71.3v9.1M51.7 60.3a.61 .61 0 0 0 .6 .6M51.7 60.3h.1M52.3 60.9h.5"/>
<path d="M52.3 60.9h.1M52.5 60.8v2.4M52.5 63.7v.5M52.5 64.7v2.5M52.5 67.7v.5M52.5 68.6v2.5M52.5 71.6v.5M52.5 72.6v2.4M52.5 75.5v.5M52.5 76.5v2.5M52.5 79.5v.4M53.4 60.3h.1"/>
<path d="M53.4 60.3a.61 .61 0 0 1-.6 .6M81.9 67.8v15.7M133.9 60.2v2.4M133.9 63.1v.5M133.9 64.1v2.4M133.9 67.1v.4M133.9 68v2.5M133.9 71v.5M133.9 72v2.4M133.9 74.9v.5M133.9 75.9v2.4M133.9 78.8v.5"/>
<path d="M133.9 79.8v1.6M143.5 63.3v13.7M178.5 67.4h49.7v28.1h-49.7zM178.5 74.4h49.7M196.6 67.4v28.1M207.1 67.4v28.1M217.6 67.4v28.1M17.1 80.9h1M17.1 84.8h13M17.7 84.8v4.2h-3.9M17.7 82.1v1.4M29.7 80.9h-11a43.3 43.3 0 0 0 2-15.4l-.6-3.5a97.7 97.7 0 0 1-2.8-12.9l-.2-2.4 .1-3.5h68.8a27.9 27.9 0 0 0 2.9 14.9 17 17 0 0 1 2.1 7.8 31.2 31.2 0 0 1-2.6 8.3l-1.2 3.5-.9 3.2h-11"/>
<path d="M45.5 81.7h6.4M52.5 80.4v2.5M52.5 83.4v.5M52.5 84.4v2.3M74.9 84.8h7.6M133.9 89.7v3M133.9 93.2v.5M133.9 94.1v2.5M133.9 97.1v.5M133.9 98.1v2.4M146.1 92.2h8.4M146.7 93.5v.6"/>
<path d="M146.7 98.2v1.4M178.5 84.9h49.7M50.6 116v2.4a8.2 8.2 0 0 0 3.8 0M50.6 116h.6M50.7 116h-.1M50.8 118.4v.1a2.29 2.29 0 0 0 1.7 .3M51.2 116v1.8M51.2 117.7h2.6M51.2 116h.1M51.2 116h-.5h1M51.6 116h.1M51.6 116l-.4 1.8 .9-1.2"/>
<path d="M51.6 116v.1M51.6 116h-.4M51.6 116l.1 .3 .5 .2M51.6 116.1l.3 .5h.2M51.6 116l.3 .4 .3 .1M51.7 116h-.4M51.7 116h1.7M51.7 116h-.1M51.7 116l.3 .4h.2M51.7 116h.1M51.7 116h.6M52.2 116.5l-.1 .1"/>
<path d="M52.2 116.6h.7M52.3 116v.5M52.3 116.5h-.1M52.3 116h.5M52.3 116.5h.5M52.5 118.6v.2M52.8 116v.5M52.8 116h.6M52.8 116.5h.1M52.9 116.5v.1M52.9 116.6l.9 1.2M53.4 116h.1"/>
<path d="M53.4 116l-.3 .4h-.3M53.4 116h.4M53.4 116l-.3 .4-.2 .1M53.4 116.1l-.2 .5h-.3M53.4 116v.1M53.4 116.1l.4 1.7M53.4 116v.3l-.5 .2M53.4 116h.4v1.8M53.8 116h.6M53.8 116h.6h-1M54.3 118.4v.1a2.29 2.29 0 0 1-1.8 .3M54.4 116v2.4"/>
<path d="M130.2 110.4h15.3l6.4 8M133.9 101v.5M133.9 102v3M146.1 100.9h8.1M153.4 116l.6 .5 3.6 .1M157.6 116.6a1.26 1.26 0 0 1 1.2 1.1M157.6 116.6l.5 .1M162.1 117.5h.1M162.1 117.6h.1M162.1 117.5l.4 .9-3.4 .4v-.2M162.4 116h-9M162.4 116h.1"/>
<path d="M162.4 116l.2 1.3-1.8 1.1-1.9 .2-.1-.9M167.4 119.9v65.9h-37.6M29.8 129.2h-12.6a58.9 58.9 0 0 0 2.4 19.9 57.9 57.9 0 0 1 2.9 16.3 134.4 134.4 0 0 1-2.3 17.9l-.4 2.5h84.1a227.7 227.7 0 0 0 2.7-18.7 42.7 42.7 0 0 0-2-14.7 72.3 72.3 0 0 1-3.4-19.8l.1-3.4h-26.1M30.4 136.7h1.7M50.7 126.2h3.6M51.6 120.6v.5M51.7 121.1v-.1v.4M51.7 121.4l.8 .1 .9-.1M51.7 121.3l.8-.1 .8 .1-.8 .2zM51.8 121.3h.1M51.8 121.3l.7 .1 .7-.1M52.5 124.5v2.2"/>
<path d="M52.5 127.2v.5M52.5 128.2v2.5M52.5 131.2v.5M52.5 132.1v2.5M52.5 135.1v.5M52.5 136.1v2.2M53.2 121.3h.1M53.4 121.1v-.1v.4M53.4 120.6v.5M72.9 136.7h1.7M75.2 136.7h9.8M75.6 126.1h27.1"/>
<path d="M79.5 126.1v3.1M79.5 130.5v1.3M83.7 123.6h-4.2v1.2M84.4 127.4v2.2M84.4 133.2v2.3M90 127.4v7.4M90 138.5v6M95.4 127.4v12M102 127.4v26.8M154 120.3l-.5 1.5M159.9 126.2h3.6M183.1 132.9h-7.7l-6.3 10.8"/>
<path d="M44.6 148.7l-2.3 5.3h-13.7M46.6 149.1v17.7M55.1 150.5h40.9M58.4 149.1v17.7M61.6 145.8h29.1M90.1 147v12.4M95.4 143v6.2M95.4 151.7v14.6M102 157.8v26.8M148 154.5l-5.4 9.1h-12M148.8 143.7l-2.3 5.4h-14.8M159.7 149.4h6.4"/>
<path d="M167.4 147.9v5.1M181.8 140.6h-9l-4.6 8M47.9 166.2h9.3M90.1 163v21.6M95.4 170v14.6"/>
</g>
<g fill="#000" stroke="#000" stroke-width=".21">
<path d="M27 45.8h.4l-.2 1.3zM27.2 52.6l.2 1.2h-.4zM46.1 57.3l.2 1.2h-.4zM63.8 49.6l.5 .2-1 1.3zM81.9 47.1l.2 1.2h-.4zM143.5 44.3l.2 1.3h-.4zM143.3 77h.4l-.2 1.3zM17.7 80.9l.3 1.2h-.5zM17.5 83.5h.5l-.3 1.3zM45.9 80.4h.4l-.2 1.3zM81.7 83.5h.4l-.2 1.3zM146.7 92.2l.2 1.3h-.4z"/>
<path d="M146.5 99.6h.4l-.2 1.3zM151.7 118.6l.3-.3 .7 1.1zM79.5 129.2l.2 1.3h-.4zM79.3 124.8h.4l-.2 1.3zM84.1 135.5h.5l-.2 1.2zM84.4 126.1l.2 1.3h-.5zM90 126.1l.2 1.3h-.4zM95.4 126.1l.2 1.3h-.4zM102 126.1l.2 1.3h-.4zM45.1 147.6l-.3 1.2-.4-.2zM89.8 144.5h.4l-.2 1.3zM90.1 145.8l.2 1.2h-.4z"/>
<path d="M95.2 149.2h.4l-.2 1.3zM95.4 150.5l.2 1.2h-.4zM148.8 153.1l-.6 1.5-.4-.3zM149.3 142.6l-.3 1.2-.4-.1zM167.9 148.5l.5 .2-1 1.2zM168.9 143.5l.4 .3-1 1.2zM46.6 166.2l1.3-.2v.4zM57.2 166l1.2 .2-1.2 .2zM89.9 184.6h.4l-.2 1.2zM95.2 184.6h.4l-.2 1.2zM101.8 184.6h.4l-.2 1.2z"/>
</g>
<!-- layer: 2 -->
<g fill="none" stroke="#000" stroke-width=".25">
<path d="M113.5 78.3h40.9M29.8 129.2h.6M30.9 129.2l.8 .1 .3 .2 .1 1.1M32.1 131.1l.1 1M32.2 132.6v.9M32.2 134v1M32.3 135.5v1l.4 .2M72.8 135.5l-.1 1-.4 .2M72.8 134v1M72.8 132.6v.9M72.9 131.1v1M74.1 129.2l-.7 .1-.4 .2-.1 1.1"/>
<path d="M74.6 129.2h.6"/>
</g>
<!-- layer: 3 -->
<g fill="#000" stroke="#000" stroke-width=".21">
<path d="M29.7 36.6l1.3-.2v.4zM74 36.4l1.3 .2-1.3 .2zM112.9 56.1l1.3-.2v.4zM153.7 55.9l1.3 .2-1.3 .2zM32.9 77.7l1.2-.2v.4zM70.9 77.5l1.3 .2-1.3 .2zM113.1 77.9l1.6 1.3-.5 .4zM32.1 174.6l1.2-.2v.5zM71.7 174.4l1.2 .2-1.2 .3zM133.5 176.6l1.3-.2v.4zM150.8 164.9l1.3-.2v.4zM166.1 176.4l1.3 .2-1.3 .2z"/>
<path d="M166.1 164.7l1.3 .2-1.3 .2z"/>
</g>
<!-- layer: BASE -->
<g fill="none" stroke="#000" stroke-width=".25">
<path d="M59.5 52.1v4.1M59.5 52.2h8.8M59.5 52.5h8.8M59.5 52.9h8.8M59.5 53.2h8.8M59.5 53.6h8.8M59.5 53.9h8.8M59.5 54.4h8.8M59.5 54.6h8.8M59.5 55.1h8.8M59.5 55.3h8.8M59.5 55.8h8.8"/>
<path d="M59.5 56h8.8M59.6 56.1l.3 .4M59.9 51.8h8.1l.3 .3v4.1l-.2 .2-8.2 .1M59.9 51.3h8.1M59.9 51.3a.79 .79 0 0 0-.8 .8v4a.79 .79 0 0 0 .8 .8M59.9 51.8l-.3 .3M68 51.3a.79 .79 0 0 1 .8 .8l-.1 4.1a.76 .76 0 0 1-.7 .7h-8.1"/>
</g>
<!-- layer: 0 -->
<g fill="none" stroke="#000" stroke-width=".25">
<path d="M163.7 119.9l1.4 .5M50.6 126.1h3.8M50.7 126.2h3.6M51.1 126.1h.1M152.8 120.9l1.7 .7M153 120.6l1.1 .4h.7M159.9 126.2h3.6M163.7 120l.1 .4-.2 .9 .7 .2 .2-.6 .5-.4M163.8 121.3l-.5 1.5M164.1 121.5l-.7 2.2M165 120.4l-1.3-.5-.1 .1 1.4 .5M165 120.4v.1"/>
<path d="M50.2 152.5v.3h.2v.7M50.2 152h.4M50.2 152v.3M50.2 151.7v.3M50.3 152.8h.6M50.4 151l-.1 .4M50.4 153.8v.4M50.4 154.5v.5M50.5 155.2v1.1M50.5 150.2l-.1 .5M50.6 156.6l.2 .4M50.6 149.5v.5"/>
<path d="M50.7 148.9h.6M50.7 148.9v.4M50.8 148.4l.1 .3h.4M50.8 152h.5M51 157.2l.4 .3M51 148.8h.3M51 148.8l-.3 .1M51 148.7v.1M51.2 152.8h.5M51.2 147.8h-.3l-.1 .3M51.4 147.8h.5M51.5 148.7h.5"/>
<path d="M51.5 152h.5M51.5 148.9h.5M51.5 148.8h.5M51.6 157.6l.4 .2M51.9 152.8h.5M52.2 147.8h.6M52.3 157.9h.5M52.3 148.7h.5M52.3 152h.5M52.3 148.9h.5M52.3 148.8h.5M52.6 152.8h.5"/>
<path d="M53 148.7h.5M53 152h.5M53 148.9h.5M53 148.8h.5M53.1 147.8h.5M53.4 152.8h.5M53.5 157.6l-.5 .2M53.7 152h.5M53.7 148.9h.6M53.7 148.8h.3M53.8 147.8h.4l.1 .3M54 148.8l.3 .1"/>
<path d="M54 148.7v.1M54 157.2l-.3 .3M54.1 152.8h.6M54.3 148.4l-.1 .3h-.5M54.3 148.9v.4M54.4 149.5l.1 .5M54.4 156.6l-.2 .4M54.5 152h.4M54.5 150.3l.1 .4M54.6 155.2l-.1 1.1M54.6 153.8v.5M54.6 154.5v.5"/>
<path d="M54.7 151l.1 .5M54.8 151.7l.1 1.1-.3 .1v.6M148.5 152h4.7M148.7 152.8l.1 3a2.04 2.04 0 0 0 2.1 2.1 2.04 2.04 0 0 0 2-2.1v-2.9l.2-.1M149.1 148.9l-.6 3.2v.7M149.1 148.9h3.5M149.2 147.8h3.3l.1 .6-.1 .3h-3.3zM149.3 148.8h3l.3 .1 .6 3.2v.7h-4.7M149.3 148.8l-.2 .1M149.3 148.7v.1M152.2 148.9v.1M158.8 149v3.3h.3h.6v-3.3"/>
<path d="M158.8 149h.9M159.7 151.9h6.4"/>
</g>
<!-- layer: 5 -->
<g fill="none" stroke="#000" stroke-width=".25">
<path d="M50.6 53.3l.2-.8-.2 .9M50.7 55.4l.4 5.3a1.1 1.1 0 0 0 1.4 1.1 1.09 1.09 0 0 0 1.4-1.1l.1-.5M50.8 52.7l-.2 .7 .1 2M51 52.3l-.4 .8 .3-.6-.1 .2M54 52.3a1.97 1.97 0 0 0-3.2 .4M54 52.3l.4 1.1-.1 2M54 52.3l.4 .8M54.2 52.5l.2 .6zM54.3 52.7h.1M54.3 52.7l.1 .7M54.3 55.4l-.3 4.8M54.4 53.2v-.1v.2"/>
<path d="M54.4 53.2a1.96 1.96 0 0 0-1.5-2.5 1.96 1.96 0 0 0-2.3 1.9v.6M54.4 53.2h.1M50.6 118.7v.8M50.6 119v-.3v1.1M50.6 118.8v7.3M50.6 118.7v.1M50.6 119.8l.1-.1a1.83 1.83 0 0 0 .9 1.2M50.6 119.8v-.3v1.3M50.6 119.8v1M50.6 118.7l.1 .2M50.7 118.9v.8l.3 .4v-.6M50.7 118.9l.4 .6"/>
<path d="M50.8 118.6l-.2 .1M51 119.5h.1M51.1 119.5v.3M51.1 119.5h.1M51.1 119.5h2.8M51.1 119.5a.96 .96 0 0 0 .7 1.2 1.62 1.62 0 0 0 1.9-.3l.2-.6M53.9 119.5h.1M53.9 119.5l.1 .6 .3-.4-.1 .4-.8 .8M53.9 119.5v.3v-.3M54.3 118.6l.1 .1-.1 .2M54.3 118.9l.1 .9v-1.1v.8M54.3 118.9l-.3 .6"/>
<path d="M54.4 118.7v.3M54.4 119.5v1.3M54.4 118.7v2.1M159.1 118.8l-6.6 .8 .5 1M162.5 118.4h.2l1 7.7h-3.9l-.5-3.8a1.57 1.57 0 0 0-1.6-1.4l-2.9 .1M50.6 120.8h.1M50.6 121h.1M50.6 121a1.16 1.16 0 0 0 1.4 1.2 2.13 2.13 0 0 0 2.3-.6l.1-.6M51 120.1l.3 .6M54 120.1l-.3 .7M54.4 120.9v.1M54.4 120.8h.1"/>
<path d="M54.4 121v5.1"/>
</g>
<!-- layer: DEF_LAYER_ASSEM_MEMBER -->
<path d="M152.9 120.5l-.1 .5 1.7 .6 .2-.6" fill="none" stroke="#000" stroke-width=".25"/>
<!-- layer: SA-DOOR -->
<path d="M4.9 15.4h287v179.3h-287z" fill="none" stroke="#000" stroke-width=".25"/>
<text font-size="6.7" x="17" y="24.5">CL-340,340E</text>
<text font-size="5.6" x="113.4" y="35.8">&lt;카운터 시공도&gt;</text>
<g font-size="4.6">
<text x="183.2" y="72.6">구분</text>
<text x="200.3" y="72.2">A</text>
<text x="210.6" y="72.2">B</text>
<text x="221.2" y="72.3">C</text>
<text x="198" y="81.1">535</text>
<text x="208.9" y="81.1">432</text>
<text x="218.9" y="81.1">100</text>
<text x="198" y="91.6">535</text>
<text x="208.9" y="91.6">425</text>
<text x="218.9" y="91.6">100</text>
</g>
<text font-size="4.5" x="178.1" y="64.1">제품 좌측면 품번 확인 후 타공</text>
<g font-size="4">
<text x="179.2" y="80.7">CL-340</text>
<text x="179.2" y="91.2">CL-340E</text>
</g>
<text font-size="3.9" x="118.5" y="82.8">C10</text>
<g font-size="3.6">
<text x="127.2" y="55.3">A</text>
<text x="142.4" y="62.5">B</text>
<text x="145.5" y="97.3">C</text>
</g>
<g font-size="3.1">
<text x="49.6" y="35.8">580</text>
<text x="25.3" y="50.8">70</text>
<text x="43.2" y="70.5">310</text>
<text x="79.1" y="67">480</text>
<text x="49.6" y="76.9">500</text>
<text x="13.5" y="88.2">50</text>
<text x="177.8" y="100.8">※각관 등 보강대 작업시 카운터 높이 확인바랍니다.</text>
<text x="177.8" y="105.5">※캐드도면 라인은 참고 이미지이므로 실물과 비교 시 직선이 아닐 수 있습니다.</text>
<text x="80" y="122.8">40</text>
<text x="81.4" y="132.4">135</text>
<text x="87.2" y="137.7">250</text>
<text x="92.5" y="142.2">310</text>
<text x="99.2" y="157">760</text>
<text x="49.5" y="165.4">150</text>
<text x="87.1" y="162.2">510</text>
<text x="156.2" y="164.1">210</text>
<text x="40.2" y="173.4">카운터 시공도참고</text>
<text x="92.5" y="169.2">450</text>
<text x="138.1" y="175.4">카운터 시공도참고</text>
</g>
<g font-size="2.8">
<text x="180.9" y="20">KS L1551위생도기 기준에 따라</text>
<text x="181" y="23.5">실 제품 치수는 아래와 같은 도기 허용공차 내에서 변할 수 있습니다.</text>
<text x="181.2" y="27">① 40mm미만 : ±2mm</text>
<text x="214.8" y="27">(KS)</text>
<text x="181.1" y="30.5">② 40mm이상 : ±5%</text>
<text x="181.1" y="34">③ 최대 허용공차 : ±25mm (KS)</text>
<text x="215" y="30.5">(KS)</text>
<text x="76.7" y="40.4">TFL955</text>
<text x="180.7" y="40.8">※정확한 시공을 위해서 반드시 제품 사이즈를 실측하고 시공하여 주시기 바랍니다.</text>
<text x="180.7" y="44.3">※카운터 설치부 도기허용차는 ±5%이므로 반드시 실측 확인 후 시공하십시오,</text>
<text x="181" y="51.1">예시) 길이 480mm는 456~504mm까지의 치수 허용차를 가집니다.</text>
</g>
<g font-size="2.7">
<text x="131.3" y="109.2">DL L1110</text>
<text x="175.8" y="139.7">Ø32</text>
<text x="132.9" y="148.2">DL P4020</text>
<text x="29.6" y="153.2">DL P4010</text>
</g>
<g font-size="2.2">
<text x="176.1" y="134.8">(15A)</text>
<text x="176.6" y="132">R1/2</text>
<text x="131.7" y="162.7">DL P4036</text>
</g>
</svg>
